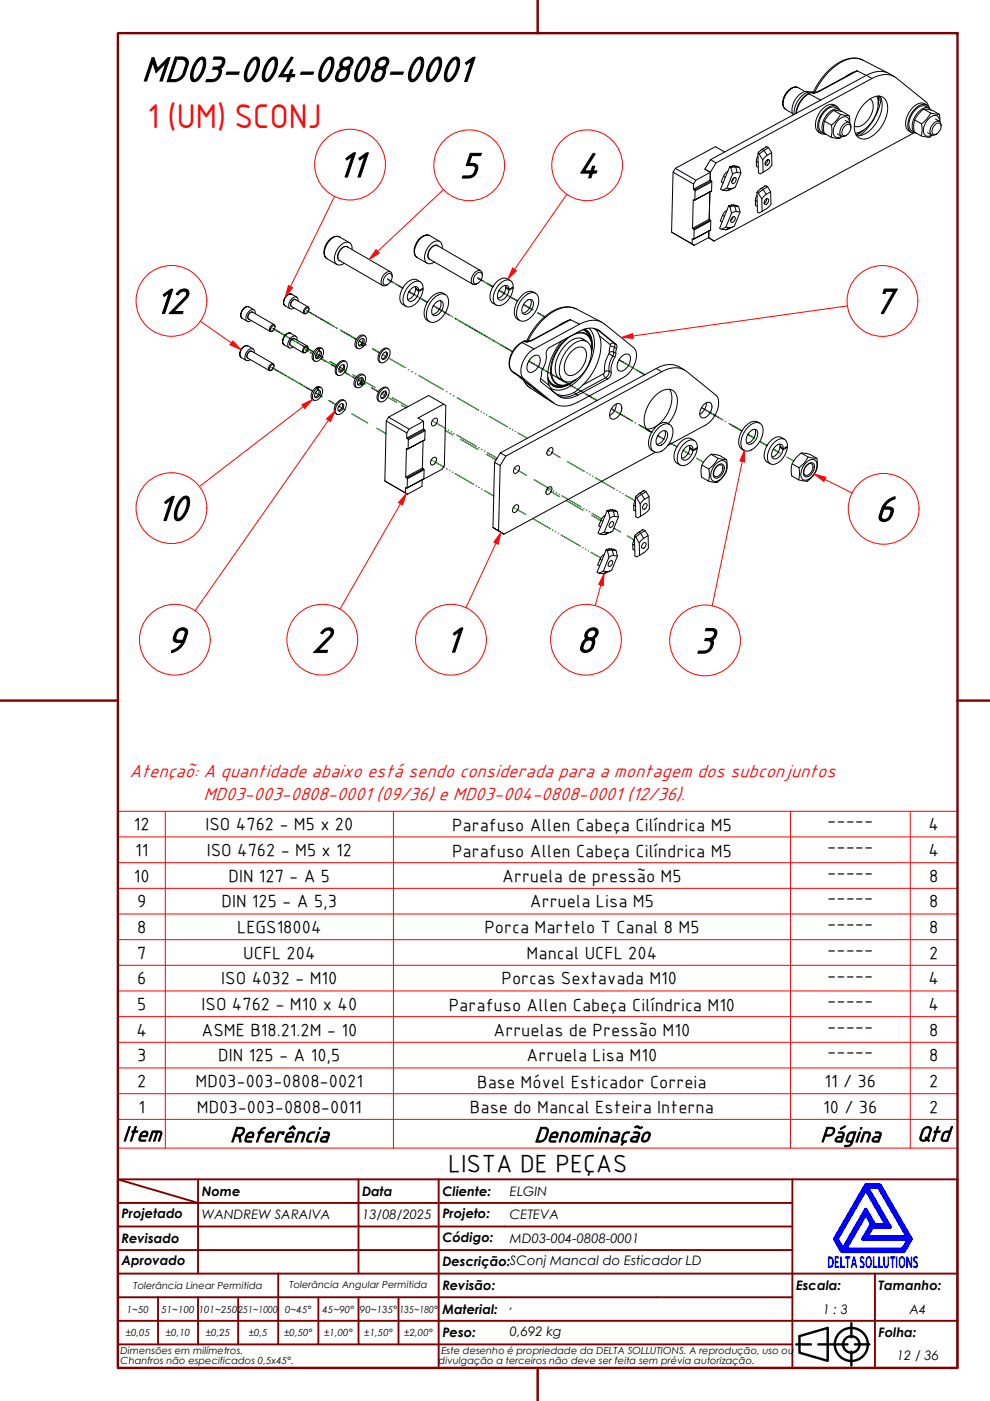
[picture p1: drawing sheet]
<svg xmlns="http://www.w3.org/2000/svg" width="210mm" height="297mm" viewBox="0 0 210 297" stroke-linecap="round" stroke-linejoin="round" font-family="sans-serif">
<!-- layer: Trilho torcido (ISO) -->
<g fill="none" stroke="#008000" stroke-width=".25">
<path d="M82.2 59.2l1.9 1.2M82.2 59.2l.4 .3M82.2 59.2l1 .6M102.4 59.6l-1.1-.6 2 1.1M103.1 60l1 .6M57.8 78l-.2-.1 2.8 1.6M57.9 78.1l8.4 4.8-1.4-.8M58 69.7l-.2-.1 2.8 1.6M58.1 69.8l8.4 4.8-2.7-1.5M61.1 79.9l.1 .1M61.3 71.6l.1 .1M61.5 71.8h.1"/>
<path d="M62.1 72.1l.1 .1M62.3 72.2l.1 .1M62.9 72.6h.1M63.1 72.7h.1M64.8 74.2l.5 .2M65.8 66.3l-.8-.4 3.4 1.9M65.8 74.7l.5 .3M66.5 66.7l3.5 2M67 75.4l.1 .1M67.1 75.4l.1 .1M67.2 75h-.1l1.4 .8M67.3 75.6l.1 .1-.1-.1"/>
<path d="M67.3 75.1h.1M68 67.6l3 1.7M68.5 76.2l-.4-.2 1 .6M68.8 76.5l1.1 .6M69.2 68.3l.2 .1M70 76.7l1.4 .8M70.2 77.2l1 .6M70.2 68.9h.2M70.6 69.1l.1 .1M71.2 69.4l.2 .1M71.4 69.5l.1 .1M71.9 78.2l.2 .1"/>
<path d="M72.1 77.9l-.1-.1 1.4 .9M72.2 70h.1M72.2 70l3.4 2-.5-.3M72.2 78.4l.2 .1M72.2 78h.1M72.6 70.2l2 1.2M73.4 79.1l-.3-.2 .7 .5M73.6 79.3l.8 .4M74.6 79.8l.8 .4-.5-.2M74.8 79.5l4.7 2.7M76.3 72.4l-.1-.1 1.4 .8M76.4 72.4l.1 .1"/>
<path d="M79 74l1.5 .8M81.2 75.2h-.1l.7 .4M81.3 75.3l.1 .1M82.6 76l3.3 1.9M83.9 60.2l1.1 .7M84.3 60.5l1.1 .6M84.8 60.7l.6 .4M85.2 61l.2 .1M86.6 78.3l.1 .1M86.7 61.8l1.3 .8M86.7 61.8l.2 .2M86.7 61.8l.2 .1"/>
<path d="M87.1 62l.1 .1M87.2 62.1l1.3 .8M87.3 78.8h.1M88.1 79.2l.1 .1M88.6 62.9l1.3 .8M88.8 79.6l5.2 3M89.3 63.3l1.3 .8-1.1-.6M91.9 64.8l2.2 1.4M91.9 64.8l.2 .2M91.9 64.8l3.7 2.2M91.9 64.8l.2 .1M92.3 65.1l.2 .1"/>
<path d="M92.4 65.1l2.8 1.7M95.9 67.1l.1 .1M96.4 67.5l5.5 3.1M96.6 67.5l.1 .1h-.1M97.4 68l.1 .1M97.7 68.2l.1 .1M98.1 68.4l5.1 3M98.8 68.8l.1 .1M99.9 69.5l5.4 3.1M102.7 71.1l.1 .1M103.4 60.2l1.1 .6M103.6 71.6l.2 .1"/>
<path d="M103.9 71.8h.1M103.9 60.4l.6 .4M104.3 60.7l.2 .1M104.6 72.2h.1M104.6 72.2l.1 .1M105.4 72.6l.1 .1M105.5 72.7l3.2 1.9-1.7-1M105.8 61.6l1.3 .7M105.8 61.6l1 .5M105.8 61.6l.3 .1M105.8 61.6l.2 .1M106.2 61.8l.2 .1"/>
<path d="M106.3 61.8l1.3 .8M107.7 62.7l1.3 .7M108.4 63.1l1.3 .7M108.6 63.2l1.1 .6M109.4 63.6l.3 .2M111.2 64.7l-.2-.1 1.5 .8M111.4 64.8l.2 .1M111.5 64.9l1.5 .8M114 66.3l1.5 .9-1.2-.8M114 77.6l4.7 2.7M114.4 77.9l-2.3-1.4 3 1.7M115 78.2l.1 .1"/>
<path d="M115.7 78.6l.2 .1M116.4 79l.1 .1M116.6 79.2h.2M117 79.4l4.6 2.7M117.5 79.7h.1M131.3 76.3l1.8 1.1M133.1 77.4l1.8 1M134.9 78.4l1.8 1-.9-.5M61.3 80.1h.1M61.9 80.4h.1M62.1 80.5l.1 .1M62.7 80.8l.1 .1"/>
<path d="M62.9 80.9l.1 .1M67 83.3h-.1l1.4 .8M67.1 83.4h.1M69.7 84.9l1.5 .9M71.9 86.2l-.1-.1 1.4 .8M72 86.3h.1M74.6 87.7l3.4 2M76.1 80.7l-.2-.1 1.5 .8M76.2 80.7l.1 .1M78.8 82.3l1.5 .8M79.9 90.8l1.9 1.1M80.3 82.7h.2"/>
<path d="M81 83.5l-.1-.1 .7 .5M81.1 83.6h.1M81.3 83.2l.1 .1M82.3 83.8h.1M82.4 84.3l1.7 1M83.2 84.3l3.3 1.9M85.1 85.9l1 .6M91.4 97.5l.3 .1M91.7 89.2l.2 .2M92 97.8l2.3 1.3M92.2 89.5l2.3 1.4M94.4 91.3l1.6 .9"/>
<path d="M94.7 83l.1 .1M94.7 99.4h.1M95 91.2h.1M95.3 99.7l.1 .1M95.4 83.5h.1M95.7 91.5v.1M96.2 83.9l.1 .1M96.2 91.9h.1M96.9 92.2l4.1 2.4M96.9 84.3l4.6 2.7M97.7 93.2l3.6 2.1M101.5 94.9l.1 .1"/>
<path d="M102 87.3h.1M102.1 95.3h.1M102.6 87.6h.1M102.7 95.6l.1 .1M103.1 87.9l.1 .1M103.2 96.4l2 1.1M103.3 96l2.1 1.2M103.7 88.3l3.9 2.2M108.1 90.8l.1 .1M108.7 91.1l.1 .1M109.1 99.3l.3 .2M109.2 91.5h.1"/>
<path d="M109.7 99.7l2 1.1M109.8 91.8l2 1.1M116.1 95.4l.4 .3M116.8 95.8l1.9 1.2M118.3 80.2l4.5 2.5M119.6 80.9l.2 .1M120.3 97.9l3.6 2.1M120.7 81.5l.1 .1M121.8 82.1l.1 .1M122.2 82.4l.1 .1M123 82.9l-.1-.1 3.7 2.1M123.6 83.2h.1"/>
<path d="M124.2 83.6l2.4 1.3M124.4 83.7l1.8 1M126.4 84.8l.2 .1M129.6 86.7l.6 .3M129.6 86.7l1 .6M129.6 86.7l2.8 1.6M130.7 87.3l2.9 1.7M131.6 87.8l2.6 1.5M133.1 88.7h.1M133.8 89.1l.2 .1M134.6 89.6l.2 .1M135.4 90.1l2.8 1.5"/>
<path d="M135.7 90.2l1.9 1.1M135.9 90.3l2.3 1.3M137.9 91.5l.3 .1M139.7 92.5l-.3-.1 1.4 .8M139.9 92.6l.2 .1M142.2 93.9l1.3 .8M145 95.6l-.2-.1 1.5 .8M145.2 95.7l.2 .1M147.7 97.2l1.5 .8M148.7 86.4l1 .6M148.7 86.4l2.8 1.6M148.7 86.4l.6 .3"/>
<path d="M149.8 87l2.9 1.7M150.7 87.6l2.6 1.5M152.2 88.4l.1 .1M153 88.9h.1M153.8 89.3l.1 .1M154.6 89.8l2.7 1.6M154.8 89.9l1.9 1.1M155 90.1l2.3 1.3M157 91.2l.3 .2M158.8 92.2l-.2-.1 1.3 .8M159 92.4l.2 .1M161.3 93.7l1.3 .8"/>
<path d="M164.1 95.3l-.1-.1 1.4 .9M164.3 95.4l.2 .1M166.8 96.9l1.5 .8M95.9 100.1h.1M96.5 100.4l4 2.3M101 103h.1M101.5 103.3l.1 .1M102.1 103.7h.1M102.7 104l2 1.2M108.9 107.6l.3 .2M109.6 108l1.9 1.1M113 110l3.6 2.1"/>
<path d="M113.2 101.7l3.6 2.1M115.9 103.7l.4 .2M116.6 104.1l2 1.1M117.2 112.4h.1M117.3 104.1h.1M117.8 112.7v.1M117.9 104.4l.1 .1M118.3 113.1h.1M118.6 104.8h.1M118.9 113.4l4.1 2.4M119.1 105.1l4.1 2.4M120.1 106.2l3.5 2"/>
<path d="M123.5 116.1h.1M123.7 107.8h.1M124.1 116.4l.1 .1M124.3 108.1l.1 .1M124.4 100.3h.1M124.7 116.8h.1M124.9 108.5h.1M125 100.6l.1 .1M125.3 117.1l2.1 1.2M125.5 109.3l1.9 1.1M125.5 108.8l2.1 1.2M125.6 101h.1"/>
<path d="M126.2 101.3l4.1 2.4M130.2 112l1.4 .8M130.8 104h.1M131.4 104.3h.1M132 104.6l.1 .1M132.6 105l2 1.2M133 113.6l1.4 .9"/>
</g>
<!-- layer: Visible (ABNT) -->
<g fill="none" stroke="#000" stroke-width=".21">
<path d="M167 19.3a1.88 1.88 0 0 1 2.2-.7 1.88 1.88 0 0 0-2.1 .8 3.2 3.2 0 0 0-.8 3.6l.3 .2a2.35 2.35 0 0 1-.1-3.1zM169.2 18.6l1.5 .8M171.3 19.9h.2M171.3 19.9a5.6 5.6 0 0 0-2.6 4.2M171.5 19.9a5.7 5.7 0 0 0-2.7 4.1M171.5 19.9l2.5 1.3M171.5 19.5a2.86 2.86 0 0 0-3.1 1.9l-.2 .6a2.81 2.81 0 0 0 0 2.4M172 19.5l.1 .1-.8 .3M172 19.5l-.1 .1M172.2 19.5a3.4 3.4 0 0 0-3.4 2.4l-.4 1.2v1.1M172.2 19.7l-.2-.1-.5 .3M172.5 19.7h-.3"/>
<path d="M172.5 19.7h.1M173.1 19.6h-1l.6 .1M173.2 19.5h-1.2M173.6 19.3l.2 .1M173.6 19.3l-1.1 .4M173.8 19.4l-1 .3h-.6M181.7 15l-1.2 .5-1.2 .8M181.7 15l-8.1 4.3M182.9 12.7a5.4 5.4 0 0 0-5.6 1.2l-2.2 2-1.3 1.8-1.1 1.8M182.9 12.7a5.6 5.6 0 0 0-5.6 .9 14.6 14.6 0 0 0-4.9 5.9M182.9 12.7l5.2 2.7M183.7 16l-2-1-7.9 4.4"/>
<path d="M183.7 16l-33.1 17.9 1.2 .6-1.2 2-1.2-.6 1.2-2M183.7 16a5 5 0 0 1 6 .3M183.7 16l1.2 .6M184.9 16.6a4.6 4.6 0 0 1 5.2 0l6.2 5 .6 1M184.9 16.6l-33.1 17.9M142.7 36.5l-.3 12.7M143.2 35.7l-.5 .8 4.3 2.5M143.2 35.7l4.3 2.5-.5 .8M147 39v1.1l.3 .2M147.5 38.2l3.1-1.7v1.7l-3.6 1.9M149.4 35.9l1.2 .6v1.7l.2 .1M150.8 38.3l.1 .3"/>
<path d="M150.8 38.3l-3.5 2M150.9 38.6l-3.5 1.9M150.9 38.6v1.9M153.6 32.2l-1.9-1.1-8.5 4.6M153.8 37.6l-.4-.2-.5 1.2 .4 .2M154.1 39.9l.8 .1-.9 .4M154.3 36.3l-.5 .4-.4 .7M154.7 35.4l-1.9 4.7 .4 .2 .8 .1M154.7 35.4l.3 .2M154.7 35.4h.1M154.8 35.3h.1M155 35.6l1-.2 .3 1.2 .8 .1"/>
<path d="M155 35.6l.3 1.3-1.2 3-.9 .4M155.3 35.2h.1M155.5 37.8l.4-.1a.75 .75 0 0 1 .1 .8 .75 .75 0 0 1-.7 .4 .71 .71 0 0 1 .2-1.1zM155.5 39.9l-1.5 .5M155.6 37.7l-.5 .8M155.6 35.2l1.2 .3-.6-.2M155.8 35.2l-.9 .1 .2 .2-.1 .1-.3-.2M155.8 35.2l.4 .1M155.8 35.2h.1M156.2 35.2v.1M156.3 36.6l-1 .3M156.8 35.5l.3 1.2-1.2 3-1 .3"/>
<path d="M160.7 32.5l.3 .2M160.7 33.1l-.3 1.1M160.7 34.4l-.3-.2v1l.4 .3M161.4 39.9l.4 .3 1-.6-.4-.2h-.3l-1 .7-.6 .7 .1 4.1 .4 .3 .6-.4-.1-2.6-.7-1.2M161.6 31.7l.4 .2 1-.6-.4-.2-.3 .1-1 .6-.6 .7 .1 4.1 .4 .3 .6-.4-.1-2.6-.7-1.2M162.3 34.8h.1M162.6 34l.4-.2a.74 .74 0 0 1 0 .8 .74 .74 0 0 1-.7 .4 .72 .72 0 0 1 .3-1zM162.6 32.9l-.9 1M162.8 39.6l.6 1 .1 2.7a4.3 4.3 0 0 1-1.9 1.5M162.8 33.9l-.1 .4-.5 .5M162.8 33.9h.1M163 31.3l.6 1.1 .1 2.6a4 4 0 0 1-1.9 1.5"/>
<path d="M163.6 32.4l-1 .5-.6-1-1 .8M166.6 23.2l1.4 .8M174.8 25.7l1.5 .8M176.7 23.4h.8a4.8 4.8 0 0 1 2.5 1.1M176.7 23.4a4.2 4.2 0 0 0-2 4.8l1.5 .9M176.7 23.4l1.5 .8M177.4 22.5a2.05 2.05 0 0 0-3.1 .6 4.4 4.4 0 0 0-1.2 4.3l.5 .6 .5 .3M177.9 23.2a2.01 2.01 0 0 0-3.1 .6 3.5 3.5 0 0 0-.9 4l1 .6a1.47 1.47 0 0 1-1.5-2 4.6 4.6 0 0 1 3.4-4 1.26 1.26 0 0 1 1.1 .8M178.3 23.6a1.38 1.38 0 0 0-2.2-.1 4.2 4.2 0 0 0-1.7 4.4l.5 .5 .3 .1M179.1 26.8a.74 .74 0 0 1 1-.4 .74 .74 0 0 1 .2 1.1l-.3 .7a.76 .76 0 0 1-.8 .6 .76 .76 0 0 1-.7-.6l.1-.7zM179.2 25.5l.9 .5M180.1 26a1.14 1.14 0 0 0-.7-1.2 1.14 1.14 0 0 0-1.4 .4 3.3 3.3 0 0 0-1.2 3.5 1.02 1.02 0 0 0 1.6 .2l-.9-.5"/>
<path d="M180.2 26.1l-.2-1.6-1.8-.3-.8 1.3-1.1 1 .1 1.4-.2 1.2 1.1 .2a1.13 1.13 0 0 0 1.2-.4M180.4 27a.78 .78 0 0 0-.3-.9 .78 .78 0 0 0-1 0 2.03 2.03 0 0 0-.7 2.8 .99 .99 0 0 0 1.1-.2M182.4 28.1l-.8 .6M182.8 27.8l-1.3 .8M183 27.6l-1.5 1M183.2 22a3.8 3.8 0 0 1 3.8-1.5 2.83 2.83 0 0 1 1.1 3.6 7.1 7.1 0 0 1-4.5 5.3 2.14 2.14 0 0 1-2.5-2.6 8.1 8.1 0 0 1 2.1-4.8zM184.5 21a2.99 2.99 0 0 1 0 3.8 3 3 0 0 1-3.4 1.9M185.9 20.4a5.8 5.8 0 0 1-1.3 5.8 4.8 4.8 0 0 1-3.2 2M186.3 20.4l-.1 1.5M186.3 20.4l-.1 1.8M186.4 20.4l-.1 .9M186.5 20.4a4.9 4.9 0 0 1-.3 4.9 6 6 0 0 1-4.1 3.5h-.4"/>
<path d="M186.8 20.9a12.1 12.1 0 0 1-4.6 7.9M193.8 28.2l-42.4 22.9M193.9 25.4l1.5 .9M195.9 23.1l.7 .1a5 5 0 0 1 2.6 1M195.9 23.1a4.2 4.2 0 0 0-2 4.9l1.4 .8M195.9 23.1l1.4 .9M196.5 22.3a1.89 1.89 0 0 0-2.6 .2 4.8 4.8 0 0 0-1.7 4.7l.2 .3 .8 .5M196.7 28.1l.8 .5M197 23a2.01 2.01 0 0 0-3.1 .5 3.6 3.6 0 0 0-.9 4l1 .6M197.1 23a1.46 1.46 0 0 0-2.5-.4 5 5 0 0 0-2 4.6 1.24 1.24 0 0 0 1.5 1M197.4 23.3a1.42 1.42 0 0 0-2.1-.1 4.3 4.3 0 0 0-1.8 4.4l.5 .5 .4 .2M198.2 26.5a.74 .74 0 0 1 1.1-.4 .74 .74 0 0 1 .2 1.1l-.2 .4a1.13 1.13 0 0 1-1.5 .8 1.59 1.59 0 0 1 .4-1.9z"/>
<path d="M198.3 25.2l.9 .6a1.14 1.14 0 0 0-.7-1.3 1.14 1.14 0 0 0-1.4 .5 3.2 3.2 0 0 0-1.1 3.5 1 1 0 0 0 1.5 .1M199.3 25.8l-.1-1.6-1.9-.2-.8 1.2-1.1 1.1 .1 1.3-.2 1.2 1.7 .3 .7-.4M199.5 26.8a.78 .78 0 0 0-.3-1 .78 .78 0 0 0-1 .1 1.98 1.98 0 0 0-.7 2.7l.5 .1 .6-.3M69.3 54.8l2.1 1.3M69.8 50.9l.3-.3a1.74 1.74 0 0 1 1.9-.4 2.5 2.5 0 0 0-2.8 1.8l-.2 .5a1.9 1.9 0 0 0 .3 2.3 2.35 2.35 0 0 1-.1-3.1zM72 50.2l2.1 1.3M73.8 52.4a1.23 1.23 0 0 0-1.7 .7l-.3 .4a1.2 1.2 0 0 0 .3 1.8M74.7 52.9a1.2 1.2 0 0 0-.5-1.4 1.2 1.2 0 0 0-1.5 .1 3.8 3.8 0 0 0-1.7 4 1.19 1.19 0 0 0 2 .2M81.8 58.4a.74 .74 0 0 1 1.1-.4 .74 .74 0 0 1 .2 1.1l-.4 .8a.78 .78 0 0 1-.6 .6 .78 .78 0 0 1-.8-.4l.1-1zM82.8 57.6l-9.2-5.3a1.94 1.94 0 0 0-2 2.2l.4 .7 9.1 5.3M83.1 58.7a.85 .85 0 0 0-.5-1.1 .85 .85 0 0 0-1 .5l-.6 .7a1.16 1.16 0 0 0 .3 1.8l.9-.3M88.4 54.6l2.2 1.2"/>
<path d="M88.9 50.7l.3-.4a1.85 1.85 0 0 1 1.9-.3 2.5 2.5 0 0 0-2.8 1.8l-.2 .4a1.94 1.94 0 0 0 .3 2.4 2.56 2.56 0 0 1 .2-3.6zM89.1 59.7a2.03 2.03 0 0 0-3.2 .6 3.6 3.6 0 0 0-.8 4l1 .6M91.1 50l2.1 1.2M92.9 52.2a1.19 1.19 0 0 0-1.7 .6l-.3 .4a1.18 1.18 0 0 0 .3 1.8M93.8 52.7a1.21 1.21 0 0 0-.5-1.5 1.21 1.21 0 0 0-1.5 .2 3.9 3.9 0 0 0-1.7 3.9 1.19 1.19 0 0 0 2 .2M100.9 58.2a.74 .74 0 0 1 1.1-.4 .74 .74 0 0 1 .2 1.1l-.4 .7a.74 .74 0 0 1-.7 .6 .74 .74 0 0 1-.7-.7l.1-.7zM101.9 57.4l-9.1-5.3a1.91 1.91 0 0 0-2.1 2.1l.4 .8 9.1 5.3M102.3 58.4a.86 .86 0 0 0-.5-1.1 .86 .86 0 0 0-1.1 .5l-.6 .8a1.13 1.13 0 0 0 .4 1.7l.8-.2M108.2 59.5a2.04 2.04 0 0 0-3.1 .5 3.5 3.5 0 0 0-.9 4l1 .7M142.4 49.2l4.8 2.8-.5-.3M142.4 49.2l4.3 2.5M147 50.7l3.7-1.9z"/>
<path d="M147 50.7l-.2-.1-.1 1.1M147.1 48.5l3.5-1.9 .1 .2-3.5 2M147.1 48.5l.1 .3M147.2 48.8l-.1 1.9M147.2 42.5l-.2-.2-.2 6.1 .3 .1M147.3 40.3l.1 .2M147.3 42.4l3.6-1.9-3.7 2M147.3 42.4l-.1 .1M147.4 40.5l-.1 1.9M150.2 50.4l1.2 .7M150.3 50.4l1.1 .7M150.3 50.4l-3.1 1.6"/>
<path d="M150.3 49v1.4M150.4 46.5l-3.6 1.9M150.4 46.5l.2 .1M150.5 40.7l-.1 5.8M150.7 46.8v2M153.6 45.9l-.4-.3-.5 1.2 .4 .3M153.9 48.2l.8 .1-.9 .4M154.1 44.6l-.5 .4-.4 .6M154.5 43.7l.3 .2M154.5 43.7l-1.9 4.7 .4 .2 .8 .1M154.5 43.7h.1M154.6 43.6h.1"/>
<path d="M154.8 43.9l1-.2 .3 1.2 .8 .1M154.8 43.9l.3 1.3-1.2 3-.9 .4M155.1 43.4v.1M155.3 46.1l.4-.2a.75 .75 0 0 1 .1 .8 .75 .75 0 0 1-.7 .5 .71 .71 0 0 1 .2-1.1zM155.3 48.1l-1.5 .6M155.4 46l-.5 .8M155.4 43.5l.4 .2 .8 .1-.6-.3M155.6 43.5h.1M155.6 43.5h-.9l.2 .3h-.1l-.3-.1M155.6 43.5h.4M156 43.5h.1M156.1 44.9l-1 .3"/>
<path d="M156.6 43.8l.3 1.2-1.2 2.9-1 .4M160.5 40.8l.3 .2M160.5 41.4l-.4 1.1M160.5 42.7l-.4-.2 .1 1 .4 .3M162.1 43v.1M162.4 42.3l.4-.2a.75 .75 0 0 1 0 .8 .75 .75 0 0 1-.7 .4 .74 .74 0 0 1 .3-1zM162.5 41.2l-1 1M162.6 42.1l-.3 .7-.3 .3M162.6 42.2h.1M163.4 40.6l-.9 .6-.7-1-1 .8M51.2 75.8l1 .6M51.4 67.5l1 .6"/>
<path d="M51.4 73.7l.6-.4h.6a1.62 1.62 0 0 0-1.4 2.5 1.49 1.49 0 0 1 .2-2.1zM51.6 65.4l.6-.4 .6 .1a1.66 1.66 0 0 0-1.7 2l.3 .4a1.44 1.44 0 0 1 .2-2.1zM52.6 73.3l1 .7M52.8 65.1l1 .6M53.5 74.5a.87 .87 0 0 0-1 .4 .87 .87 0 0 0 .1 1.1M53.7 66.3l-.2-.2a1.06 1.06 0 0 0-.8 1.5l.1 .1M53.9 74.8a.7 .7 0 0 0-.4-.9 .7 .7 0 0 0-.9 .4l-.5 .7a.91 .91 0 0 0 .4 1.5l.6-.3M54.1 66.5a.71 .71 0 0 0-.4-.9 .71 .71 0 0 0-.9 .4l-.6 1.1a.71 .71 0 0 0 .1 .9 .71 .71 0 0 0 1 0M57.3 77.6a.49 .49 0 0 1 .7-.2 .67 .67 0 0 1 0 .8 .67 .67 0 0 1-.8 .1zM57.7 69.2l.4-.2a.72 .72 0 0 1 .1 .8 .72 .72 0 0 1-.7 .4l-.1-.4zM57.9 77.1l-4.5-2.6a.97 .97 0 0 0-.9 1.4l4.6 2.7M58.1 77.6l-.2-.5a.95 .95 0 0 0-.8 1.5l.5-.1"/>
<path d="M58.1 68.8l-4.5-2.6a.96 .96 0 0 0-.9 1.4l4.6 2.7M58.3 69.3a.42 .42 0 0 0-.3-.5 1.04 1.04 0 0 0-.7 1.5l.5-.1M60.2 73.1l1.1 .6M60.5 64.8l1 .7M60.5 71l.6-.4 .6 .1a1.69 1.69 0 0 0-1.7 2l.2 .4a1.47 1.47 0 0 1 .3-2.1zM60.7 62.7l.6-.3h.6a1.69 1.69 0 0 0-1.7 2l.3 .4a1.46 1.46 0 0 1 .2-2.1zM61.7 70.7l1 .6M61.9 62.4l1 .6M62.5 71.9l-.1-.2a1.06 1.06 0 0 0-.9 1.5l.2 .1M62.7 63.6a.91 .91 0 0 0-.9 .3 .91 .91 0 0 0-.1 1l.2 .1M63 72.1a.7 .7 0 0 0-.4-.9 .7 .7 0 0 0-.9 .4l-.5 .7a.94 .94 0 0 0 .4 1.5l.6-.2M63.2 63.8a.71 .71 0 0 0-.4-.9 .71 .71 0 0 0-.9 .4l-.3 .3a1.34 1.34 0 0 0-.1 1.9l.9-.2"/>
<path d="M64.7 73.7l.4-.2a.65 .65 0 0 1 .1 .8 .65 .65 0 0 1-.8 .3v-.4zM64.9 65.4l.4-.2a.66 .66 0 0 1 .1 .9 .66 .66 0 0 1-.8 .2v-.4zM65.1 73.3l-2.7-1.5a.96 .96 0 0 0-.8 1.4l2.7 1.6M65.3 73.9l-.2-.6a.97 .97 0 0 0-.8 1.5l.5-.1M65.3 65.1l-2.6-1.6a.97 .97 0 0 0-.9 1.5l2.7 1.5M65.5 65.6a.42 .42 0 0 0-.3-.6l-.7 .6a.6 .6 0 0 0 .2 1l.3-.2M67.3 73.9h.4v.5h-.1M67.3 73.8a.81 .81 0 0 1 1 .1M67.7 73.9a.76 .76 0 0 1 .9 .3 .76 .76 0 0 1-.1 .9l-.1 .4a1.38 1.38 0 0 1-1.7 1 1.91 1.91 0 0 1 .9-2.6M67.7 74.4l.2 .1a.97 .97 0 0 1 .1 1 .97 .97 0 0 1-1 .5l-.1-.5a1.22 1.22 0 0 1 .7-1v-.6h-.5a1.8 1.8 0 0 0-.6 2.5l.3 .2M67.8 74.4v.8l-.4 .5-.4 .2M72 77.1a.85 .85 0 0 1 .9-.5 .85 .85 0 0 1 .7 .7 2.24 2.24 0 0 1-1.7 2.3 1.11 1.11 0 0 1-.4-1.7z"/>
<path d="M72.2 77.6a.51 .51 0 0 1 .8-.1 1.04 1.04 0 0 1-1 1.3l-.2-.4zM72.8 77.3v.5l-.2 .6-.7 .4M73.3 76.7a1.29 1.29 0 0 0-1.9 .8l-.3 .8a1.03 1.03 0 0 0 .5 1.3M76.6 72.9l.4 .6zM76.6 72.9l-.6 .3M76.9 73.1l.2-.3a.65 .65 0 0 0-.2-1.1 .97 .97 0 0 0-.8 .7 .97 .97 0 0 0 .2 1l.5-.2M76.9 71.7v.5a.73 .73 0 0 0 .2 1.1l.3-.3a1.17 1.17 0 0 0-.2-1.8 1.98 1.98 0 0 0-1.6 2.5 .85 .85 0 0 0 1.4-.2M77.2 79.5a1.08 1.08 0 0 0-1.7 .6 1.33 1.33 0 0 0 .1 2.1M77.4 71.2a1.13 1.13 0 0 0-1.7 .6l-.2 .3a1.13 1.13 0 0 0 .3 1.8M81.2 74.3a.85 .85 0 0 1 1.2-.3 .85 .85 0 0 1 .3 1.2l-.4 .8a1.3 1.3 0 0 1-1.7 .8 1.94 1.94 0 0 1 .6-2.5zM81.3 74.9l.7-.3a.97 .97 0 0 1 0 1.1 .97 .97 0 0 1-.9 .5 .94 .94 0 0 1 .2-1.3zM81.9 74.6l-.1 .8-.4 .5-.4 .2"/>
<path d="M82.4 74a1.11 1.11 0 0 0-1.7 .5 1.49 1.49 0 0 0 0 2.4M88 60.8l.1 .3 .7 .5 .9-.5a1.33 1.33 0 0 0-.7-1.4 1.33 1.33 0 0 0-1.6 .3 4.4 4.4 0 0 0-1.8 4.4 1.28 1.28 0 0 0 2.1 .3l.8-.7 .7-1 .5-1.7M88.1 61.2l-.2 .9a2.17 2.17 0 0 1-1.5 1.4M88.3 61.2h-.2l.7 .6 .9-.5-.1-.1M88.8 61.6a.83 .83 0 0 0-.7-.9 .83 .83 0 0 0-.9 .5l-.7 1.2a.94 .94 0 0 0 .6 1.5 2.31 2.31 0 0 0 1.7-2.1M91.9 63.3a1.95 1.95 0 0 1 2.9-.6 4.3 4.3 0 0 1-2.1 5.4 1.43 1.43 0 0 1-1.7 .1 1.43 1.43 0 0 1-.6-1.6l.4-1.8zM92.5 64.1a.84 .84 0 0 1 1-.3 .84 .84 0 0 1 .5 1 2.1 2.1 0 0 1-2.1 2.1 1.64 1.64 0 0 1 .3-2.5zM93.4 63.7a2.29 2.29 0 0 1-1.7 3M94.4 62.4a1.89 1.89 0 0 0-2.6 .3 4.7 4.7 0 0 0-1.7 4.7l.2 .3 .8 .5M107.1 60.5l.1 .3 .7 .5 .9-.5a1.33 1.33 0 0 0-.7-1.4 1.33 1.33 0 0 0-1.6 .3 4.3 4.3 0 0 0-1.8 4.4 1.31 1.31 0 0 0 2.1 .4l.8-.8a4.7 4.7 0 0 0 1.2-2.6M107.2 61l-.2 .8a2.25 2.25 0 0 1-1.4 1.5M107.4 60.9l-.2 .1 .7 .5 .9-.4-.1-.2"/>
<path d="M107.9 61.3a.76 .76 0 0 0-.4-.8 .76 .76 0 0 0-.9 .2 2.19 2.19 0 0 0-.9 2.8 1.28 1.28 0 0 0 1.7-.7l.5-1.3M108.6 78.7l.3 .3M108.6 78.7v.1M108.6 78.8l.5 .3M108.6 78.8l2.5 1.5M108.9 79h.1M109 79l.1 .1M109.1 79.1l1.2 .9M109.1 79.1h.1M110.3 80l5.1 4.1M110.3 80h.1M110.3 80l5.1 4.1 1.8 1.3"/>
<path d="M110.5 72.6h.2M110.5 72.6a5.1 5.1 0 0 0-2.3 5.6l.4 .5M110.7 72.6a5.3 5.3 0 0 0-2.5 5.5l.4 .7M110.7 72.6l2.5 1.4M111 63a1.95 1.95 0 0 1 2.9-.5 4 4 0 0 1-1.2 4.6 1.95 1.95 0 0 1-2.8 .6 4.1 4.1 0 0 1 1.1-4.7zM111 72.4l-.5 .2M111.2 72.3l-.2 .1M111.4 72.5l-.2-.1-.5 .2M111.4 72.5h.3M111.6 63.8a.83 .83 0 0 1 1-.3 .83 .83 0 0 1 .5 1 2.07 2.07 0 0 1-2 2.1 1.63 1.63 0 0 1 .2-2.4zM111.7 72.5h.1M112.3 72.3h-1l.6 .1"/>
<path d="M112.4 72.3h-1.2M112.5 63.5a2.28 2.28 0 0 1-1.7 2.9M112.6 75.9a1.01 1.01 0 0 1 1-.6 1.01 1.01 0 0 1 .9 .7 2.75 2.75 0 0 1-2.1 3 1.22 1.22 0 0 1-.6-1.8zM112.8 72.1h.2M112.8 72.1l-1.1 .4M113 72.1l-.9 .4h-.7M113.2 74a5.6 5.6 0 0 0-2.6 5.7l.5 .6M113.5 62.2a2.07 2.07 0 0 0-3 .6 4.5 4.5 0 0 0-1.3 4.3l.2 .3 .8 .6M116.1 80a2.44 2.44 0 0 0 2.9 1.8M118.5 69l1.2-.7 1.2-.5-8.1 4.3M120.2 71.7a9.2 9.2 0 0 0-3.4 8 2.33 2.33 0 0 0 2.8 2M120.5 73.9a3.8 3.8 0 0 1 3.7-1.6 2.75 2.75 0 0 1 1.1 3.5 6.6 6.6 0 0 1-4.5 5.2 1.96 1.96 0 0 1-2.2-2.3 7.4 7.4 0 0 1 1.9-4.8z"/>
<path d="M121.2 74.5a1.92 1.92 0 0 1 2.8-.5 4.4 4.4 0 0 1-1.7 5.1 1.52 1.52 0 0 1-1.9 .4 1.52 1.52 0 0 1-.8-1.7l.5-1.8zM122.1 65.5a5.6 5.6 0 0 0-5.6 1.1l-2.2 2.1-1.3 1.7-1.1 1.9M122.1 65.5a5.9 5.9 0 0 0-6.3 1.4l-2.1 2-1.1 1.7-.9 1.7M122.1 65.5l5.5 2.8M122.3 70.5a2.35 2.35 0 0 1 3 1.5M122.9 68.7a4.6 4.6 0 0 1 5.2 0l6.2 5a3.4 3.4 0 0 1 0 4.1l-.7 1.1-.9 .8-10.2 5.6a4.7 4.7 0 0 1-5.3 .1M122.9 68.7l-2-.9-7.9 4.3M122.9 68.7l-9.7 5.3M123.2 71.7l1.2 .7M123.6 69.9a2.42 2.42 0 0 1 1.5 1.5M123.7 69.9l.9 .7 .5 .8M124 69.8a3.8 3.8 0 0 1 1.5 4.3"/>
<path d="M124 72.2a2.21 2.21 0 0 0-2.8-.1 7.5 7.5 0 0 0-3.4 6.6 2.04 2.04 0 0 0 1.4 1.8M124.1 69.9a3.3 3.3 0 0 1 1.4 2.9M124.8 69.6a5.4 5.4 0 0 1 .9 5.5 11.1 11.1 0 0 1-6.1 7.4 3.2 3.2 0 0 1-2.9-.3M125.1 71.4l.2 .6M125.3 72a5.6 5.6 0 0 1 .1 2.9M125.4 74.6a3.1 3.1 0 0 0-1.8-4 5.4 5.4 0 0 0-4.7 2.7 8.2 8.2 0 0 0-1.8 6.7 2.42 2.42 0 0 0 3.7 1.3l1.2-.8M125.8 69.6l.5 .3M126.3 69.9a5.5 5.5 0 0 1 .9 5.2 13 13 0 0 1-6.1 8.4 3.4 3.4 0 0 1-4.9-3.1 11.9 11.9 0 0 1 2.9-8.1M126.6 69.8l.1 .1h-.4M127.1 71.2l2.3 1.9M127.1 70.2a3.7 3.7 0 0 0-4.2 0l-6.4 3.5-.4 .4a1.64 1.64 0 0 0-.3 1.4l-.3 1.7-.6 1.4-.3 2.2 3.7 3a3.7 3.7 0 0 0 4.2 0M127.1 70.2l-.4-.3 3.5 2.9"/>
<path d="M127.1 70.2l3.6 2.8M128 79.3l-4.5 2.3M129.1 75l1.3 .7M129.1 78.7v.6l-.7 .8-.3-.4-.1-.4M129.1 78.7l-.4-.1-.5 .2M129.1 78.7l.5 .3M129.4 73.1l-.2 1.2a1.52 1.52 0 0 1-.4 1.3l-.3 .7a5.1 5.1 0 0 0-.3 2.5l-.2 .5M129.4 73.3l.9 .3M130.1 74.7v.2a6.9 6.9 0 0 0-1 3.8M130.1 74.7l-.5-.1-.4 .1M130.1 74.7l.5 .2M130.2 72.8l.2 .3-.1 .5"/>
<path d="M130.2 72.8a.64 .64 0 0 0-.8 .3M130.2 72.8l.5 .2M130.3 73.6l-.2 1.1M130.3 73.6l.4 .3M130.7 73l.1 .6-.2 1.6a7.7 7.7 0 0 0-1.1 4.4l-.6 .7M131.7 75.6a1.03 1.03 0 0 1 1.1-.6 1.03 1.03 0 0 1 .9 .8 2.75 2.75 0 0 1-2.1 2.9 1.18 1.18 0 0 1-.6-1.8zM139.1 78.1a5 5 0 0 1 6 .3M139.1 78.1l-33 17.9M139.1 78.1l1.2 .7M140.3 78.8a4.7 4.7 0 0 1 5.2-.1l6.2 5a3.5 3.5 0 0 1 0 4.1l-.7 1.1-.9 .9-8.5 4.7M140.3 78.8l-33 17.9M67.1 82.2h.4v.5h-.1"/>
<path d="M67.1 82.1a.84 .84 0 0 1 1 .1M67.5 82.2a.78 .78 0 0 1 .9 .3 .78 .78 0 0 1-.1 .9l-.1 .4a1.38 1.38 0 0 1-1.7 1 1.87 1.87 0 0 1 .9-2.6M67.5 82.7h.2a.97 .97 0 0 1 .1 1.1 .97 .97 0 0 1-1 .4 1.21 1.21 0 0 1 .6-1.5v-.5h-.4a1.78 1.78 0 0 0-.7 2.5l.2 .1M67.6 82.7v.8l-.4 .5-.4 .2M71.8 85.4a.87 .87 0 0 1 .9-.5 .87 .87 0 0 1 .7 .7 2.24 2.24 0 0 1-1.8 2.3 1.09 1.09 0 0 1-.3-1.7zM72 85.9l.7-.3a.96 .96 0 0 1 0 1 .96 .96 0 0 1-.9 .5 .9 .9 0 0 1 .2-1.2zM72.6 85.6a1.15 1.15 0 0 1-.9 1.4M73.1 84.9a1.11 1.11 0 0 0-1.7 .5 1.5 1.5 0 0 0 0 2.4M76.4 81.1l.4 .7zM76.4 81.1l-.6 .4M76.7 80l.1 .5a.71 .71 0 0 0 .1 1.1l.3-.3a1.12 1.12 0 0 0-.2-1.8 1.95 1.95 0 0 0-1.5 2.5 .85 .85 0 0 0 1.3-.2M76.7 81.4a.73 .73 0 0 0 .4-.7 .73 .73 0 0 0-.4-.7l-.3 .1a1.16 1.16 0 0 0-.5 1.5h.4l.3-.1"/>
<path d="M81 82.6a.85 .85 0 0 1 1.2-.3 .85 .85 0 0 1 .3 1.2l-.6 1.2a.88 .88 0 0 1-.9 .5 .88 .88 0 0 1-.8-.7l.3-1.2zM81.1 83.2a.53 .53 0 0 1 .8-.2 1.04 1.04 0 0 1-1 1.4 .91 .91 0 0 1 .2-1.2zM81.7 82.9v.5l-.2 .6-.7 .4M81.9 89.3l-.3 12.7M82.2 82.3a1.5 1.5 0 0 0-2.1 1.2 1.12 1.12 0 0 0 .4 1.7M82.4 88.4l-.5 .9 4.4 2.5M82.4 88.4l8.5-4.6 3.6 2.2-.3 12.7-.5 .8-4.2 2.3M82.4 88.4l4.3 2.6-.4 .8M86.3 91.8l-.1 1.1 .3 .1M86.4 95.2l-.2-.1-.2 6.1 .3 .1M86.5 93l.1 .2M86.5 95.2l3.6-2-3.7 2"/>
<path d="M86.5 95.2h-.1M86.6 93.2l-.1 2M89.6 99.3l-3.6 1.9M89.6 99.3l.2 .1M89.7 93.4l-.1 5.9M89.8 91l-3.6 1.9M89.8 89.3l-3.1 1.7M89.9 99.6v1.9M90 91.1l.1 .2M90 91.1l-3.5 1.9M90.1 91.3l-3.5 1.9M90.1 91.3v1.9"/>
<path d="M91.7 97.1l.7-.1a1.1 1.1 0 0 1-.9 1.6 .97 .97 0 0 1 .2-1.5zM91.9 88.8l.5-.2a.96 .96 0 0 1 .2 1.1 .96 .96 0 0 1-.9 .6 .98 .98 0 0 1 .2-1.5zM94.1 85.7l-5.5 2.9 1.2 .7v1.7l.2 .1M104.9 98l-.4 13.8M106 98.7l-.3 13.8M106.1 96l1.2 .7-1.3 2-1.1-.7zM109.2 99a.54 .54 0 0 1 .9-.1 1.05 1.05 0 0 1-1.1 1.4 .91 .91 0 0 1 .2-1.3zM111 80.5l.6 1 .8 .8M111.1 80.3l6.1 5.1M111.1 80.7l.6 .9 .7 .7M112.4 82.3l5.2 3.3M114.6 80.2l1.9 1.6"/>
<path d="M115.2 84l.2 .1M115.4 84.1h.1M116.1 80.2a2.51 2.51 0 0 0 2.9 1.6M116.2 80.6a2.77 2.77 0 0 0 4 1.1l1.4-.8M116.3 95.2a.54 .54 0 0 1 .9-.2 1.07 1.07 0 0 1-1.1 1.5 .95 .95 0 0 1 .2-1.3zM116.7 82.3l.2 .1M117.6 83.2v.1M118.4 80.1l1.2 .7M119.6 81.7l-.6 .1M120.4 81.5a3.4 3.4 0 0 1-3.2 .3M121.8 83.2l.3 .3M122.1 83.5a4.1 4.1 0 0 1-3.7 .4"/>
<path d="M122.1 83.5l.4 .3M122.2 80.4a5.4 5.4 0 0 1-2.6 1.3M128.9 80.3l-.5-.2-6.3 3.4M128.9 80.3l-6.4 3.5M130.2 85.9a.92 .92 0 0 1 1.3-.2 .92 .92 0 0 1 .3 1.2 1.96 1.96 0 0 1-2.2 1.9 2.1 2.1 0 0 1 .6-2.9zM130.7 85.7l-.3 1.2-.5 .7-.7 .5M138.9 95.9l-32.1 17.3M139.5 90.8a1.93 1.93 0 0 1 2.8-.5 4 4 0 0 1-1.2 4.7 1.95 1.95 0 0 1-2.8 .5 4 4 0 0 1 1.2-4.7zM139.9 91.8a.9 .9 0 0 1 .8-.5 .9 .9 0 0 1 .8 .5 2.32 2.32 0 0 1-1.9 2.7 1.25 1.25 0 0 1-.3-1.9zM140.9 91.3a2.26 2.26 0 0 1-1.7 2.9M141.7 89.8a7 7 0 0 0 1.8-6 2.14 2.14 0 0 0-3.5-.7 7.5 7.5 0 0 0-3.4 6.8 1.97 1.97 0 0 0 1.6 1.7M141.9 82.5a5.3 5.3 0 0 1-.7 5.7 5 5 0 0 1-4.1 2.8"/>
<path d="M142 90a2.07 2.07 0 0 0-3.1 .6 4.1 4.1 0 0 0-1 4.7l.7 .5M146.2 94.4l.1 .5 .6 .5 .9-.5a1.34 1.34 0 0 0-.6-1.5 1.34 1.34 0 0 0-1.6 .2 4 4 0 0 0-1.7 4.7 1.49 1.49 0 0 0 2.2-.1l1.2-1.4 .5-1.7M146.2 95.1l-.4 1.2a1.91 1.91 0 0 1-1.2 .9M146.4 95l-.2 .1 .7 .5 .9-.5-.1-.1M146.9 95.4a.82 .82 0 0 0-.5-1 .82 .82 0 0 0-1 .4 1.9 1.9 0 0 0-.5 2.7 1.99 1.99 0 0 0 2-1.9M147.2 93.4a2.05 2.05 0 0 0-3.1 .6 3.5 3.5 0 0 0-.9 4l1 .6M148.8 98.6l1.5 .8M149 86a1.02 1.02 0 0 1 .9-.7 1.02 1.02 0 0 1 1 .6 2.44 2.44 0 0 1-1.9 2.7 1.19 1.19 0 0 1-.5-1.8zM149.8 85.4l-.1 .8-.4 .8-.9 .8M150.8 96.3l.7 .1a4.8 4.8 0 0 1 2.6 1M150.8 96.3a4.2 4.2 0 0 0-2 4.9l1.4 .8M150.8 96.3l1.4 .9"/>
<path d="M151.9 98.3a1.22 1.22 0 0 1 1.1-.7 1.22 1.22 0 0 1 1.1 .8 3.3 3.3 0 0 1-2.5 3.7 1.32 1.32 0 0 1-.8-1.9l.4-1zM152 98.8a.86 .86 0 0 1 1.2-.4 .86 .86 0 0 1 .3 1.2l-.1 .5a1.82 1.82 0 0 1-1.7 1.3 1.71 1.71 0 0 1 .3-2.6zM152.1 98.8a.7 .7 0 0 1 1-.1 .7 .7 0 0 1 .1 .9l-.1 .4a1.28 1.28 0 0 1-1.6 1 1.63 1.63 0 0 1 .6-2.2zM152.2 97.2l1.9 .2a4 4 0 0 1-2.2 4.9l-1.7-.3 .2-1.2-.1-1.4 1.1-1zM158.6 90.5a1.95 1.95 0 0 1 2.9-.5 4 4 0 0 1-1.2 4.7 1.93 1.93 0 0 1-2.9 .5 4 4 0 0 1 1.2-4.7zM159 91.6a.88 .88 0 0 1 .9-.6 .88 .88 0 0 1 .8 .8 2.29 2.29 0 0 1-2 2.4 1.24 1.24 0 0 1-.2-1.9zM160 91a2.28 2.28 0 0 1-1.7 2.9M161.1 89.7a2.05 2.05 0 0 0-3 .6 4.4 4.4 0 0 0-1.3 4.3l.5 .6 .5 .3M165.3 94.2l.1 .4 .7 .5 .9-.5a1.33 1.33 0 0 0-.6-1.5 1.33 1.33 0 0 0-1.6 .2 4 4 0 0 0-1.8 4.7 1.52 1.52 0 0 0 2.2-.1l1.2-1.4 .5-1.6M165.4 94.8l-.5 1.2a1.91 1.91 0 0 1-1.2 .9M165.5 94.7l-.1 .1 .6 .5 .9-.4-.1-.2M166.1 95.1a.82 .82 0 0 0-.5-.9 .82 .82 0 0 0-1.1 .3 1.92 1.92 0 0 0-.5 2.7 1.99 1.99 0 0 0 2-1.9"/>
<path d="M166.3 93.1a2.01 2.01 0 0 0-3.1 .6 3.6 3.6 0 0 0-.9 4l1 .6M168 98.3l1.4 .9M169.9 96.1h.7a5.1 5.1 0 0 1 2.6 1.1M169.9 96.1a4.2 4.2 0 0 0-2 4.8l1.4 .8M169.9 96.1l1.4 .8M170.9 98.8a.76 .76 0 0 1 .7-.5 .76 .76 0 0 1 .8 .4 1.87 1.87 0 0 1-1.5 2.1 1.04 1.04 0 0 1-.2-1.7zM171 98a1.22 1.22 0 0 1 1.1-.6 1.22 1.22 0 0 1 1.1 .8 3.3 3.3 0 0 1-2.5 3.6 1.3 1.3 0 0 1-.8-1.9l.4-1zM171.2 98.5a.86 .86 0 0 1 1.2-.3 .86 .86 0 0 1 .2 1.2l-.3 .8a1.27 1.27 0 0 1-1.7 .8 1.94 1.94 0 0 1 .6-2.5zM171.3 96.9l1.9 .3a4.1 4.1 0 0 1-2.2 4.8l-1.7-.3 .2-1.2-.1-1.3 1.1-1.1zM81.6 102l4.8 2.8-.5-.3M81.6 102l4.3 2.5M86.2 103.5l3.7-2z"/>
<path d="M86.2 103.5l-.2-.1-.1 1.1M86.3 101.3l3.5-1.9 .1 .2-3.5 1.9M86.3 101.3l.1 .2M86.4 101.5l-.1 1.9M89.5 101.7v1.4l-3.1 1.7M104.5 111.8l2.3 1.4zM109 107.3l.7-.3a1 1 0 0 1 .1 1.1 1 1 0 0 1-1 .5 .98 .98 0 0 1 .2-1.3zM116.1 103.5l.7-.3a1.01 1.01 0 0 1 .1 1.1 1.01 1.01 0 0 1-1 .5 .92 .92 0 0 1 .2-1.3zM127.6 118.8l-.4-.2-.5 1.2 .4 .2M127.8 110.5l-.4-.2-.5 1.2 .4 .2M128.1 112.8l.8 .1-.9 .5M128.1 117.5l-.5 .4-.4 .7"/>
<path d="M128.3 109.2l-.5 .5-.4 .6M128.5 116.6l-1.9 4.7 .4 .2 .8 .1M128.5 116.6h.1M128.7 116.5h.1M128.7 108.3l.3 .2M128.7 108.3l-1.9 4.7 .4 .2 .8 .2M128.7 108.3h.1M128.8 116.8l1-.2 .3 1.2 .8 .1M128.8 116.8l.3 1.3-1.2 3-.9 .4M128.8 108.3h.1M129 108.5l1-.2 .3 1.2 .8 .1M129 108.5l.3 1.3-1.2 3-.9 .4"/>
<path d="M129.1 116.4h.1M129.3 119l.4-.1a.73 .73 0 0 1 .1 .8 .73 .73 0 0 1-.7 .4 .67 .67 0 0 1 .2-1.1zM129.3 108.1h.1M129.4 116.4l.4 .2 .8 .1-.6-.2M129.5 110.8l.4-.2a.75 .75 0 0 1 .1 .8 .75 .75 0 0 1-.7 .4 .71 .71 0 0 1 .2-1zM129.6 112.8l-1.6 .6M129.6 116.4l-.9 .1 .2 .2-.4-.1 .3 .2M129.6 116.4l.4 .1M129.6 116.4h.1M129.6 108.1l1.2 .3-1-.3-.9 .1 .2 .2-.1 .1-.3-.2M129.8 108.1h.1M130 116.4v.1"/>
<path d="M130.1 117.8l-1 .3M130.2 108.2h.1M130.3 109.5l-1 .3M130.6 116.7l.3 1.2-1.2 2.9-1 .4M130.8 108.4l.3 1.2-1.2 3-1 .3M134.5 114.3l-.3 1.1M134.5 113.7l.3 .2M134.6 115.6l-.4-.2v1.1l.4 .2M134.7 105.4l.3 .2M134.7 106l-.3 1.1M134.8 107.3l-.4-.2v1.1l.4 .2M136.1 112.4l-1 .6-.6 .7 .1 4.2 .4 .2 .6-.4-.1-2.6-.7-1.2"/>
<path d="M136.1 112.4l.3-.1 .4 .2-1 .6-.4-.3M136.1 112.4h.1M136.3 104.1l-.9 .6-.7 .7 .1 4.2 .4 .2 .6-.3-.1-2.7-.7-1.2M136.4 104.1l.2-.1 .4 .2-1 .6-.4-.2M136.4 104.1h-.1M136.4 115.2l.4-.2a.74 .74 0 0 1 .1 .8 .74 .74 0 0 1-.8 .4 .73 .73 0 0 1 .3-1zM136.5 114.1l-1 1M136.6 106.9l.4-.1a.75 .75 0 0 1 .1 .8 .75 .75 0 0 1-.7 .4l-.1-.7zM136.7 105.9l-1 .9M136.8 112.5l.6 1.1 .1 2.6a4.3 4.3 0 0 1-1.9 1.5M137 104.2l.6 1.1 .1 2.6a4.3 4.3 0 0 1-1.9 1.6M137.4 113.6l-.9 .5-.7-1-1 .8"/>
<path d="M137.6 105.3l-.9 .6-.7-1.1-1 .8M127.9 121.1l.8 .1-.9 .4M129.3 121.1l-1.5 .5"/>
</g>
<g fill="none" stroke="#f00" stroke-width=".21">
<path d="M128.1 121.6l-.7 2.4M25 177.4h178M35.1 172v71.4M83.4 172v71.4M167.6 172v71.4M193 172v71.4M25 182.9h178M25 188.3h178M25 193.8h178M25 199.2h178M25 204.7h178M25 210.1h178"/>
<path d="M25 215.5h178M25 237.3h178v-65.3h-178v71.4M25 221h178M25 226.4h178M25 231.9h178M203 237.3v6.1h-178M25 243.4v6.6h178v-6.6"/>
</g>
<!-- layer: Borda A3/A4 (ABNT) -->
<path d="M25 7h178v283h-178zM114 0v7M0 148.5h25M203 148.5h7M114 290v7" fill="none" stroke="#800000" stroke-width=".51"/>
<path d="M183.6 257.3l1.2 2.2-1.8 3.2h9.7l-1.3 2.2h-12.2zM183.6 252.1l4.4 7.6h-2.6l-1.8-3.2-4.9 8.4-1.3-2.2zM183.6 251.3h3l6.5 11.4-1.5 2.6h-13.1l-1.5-2.6zM183.8 251.7h2.5l6.2 10.6h-8.8l1.3-2.2h3.7zM185 259.7h.2l-.1 .2z" fill="none" stroke="#00f" stroke-width=".8"/>
<!-- layer: 0 -->
<path d="M178.5 265.3h13.1" fill="none" stroke="#000" stroke-width=".21"/>
<g fill="none" stroke="#800000" stroke-width=".4">
<path d="M25 250l17 5h-17M25 250h178v40h-178zM42 255h34v5h17M42 255v15M42 250v5M76 250v5h17v5M93 250v5h75M168 250v20h-143M25 260h51v10M25 275h17M33.5 275v10M50.5 275h-8.5v10"/>
<path d="M59 270v15h-8.5M67.5 275v10h-8.5M76 275v10h8.5M84.5 275v10M93 275h-42.5v10M93 260v5h-68M93 275v10h75M93 260h75M93 275h75M168 265h-75v10M185.5 270v10h17.5M203 270h-35v10h17.5v10"/>
<path d="M25 285h25.5M25 280h143v10M67.5 285h8.5M84.5 285h8.5v5"/>
</g>
<g fill="none" stroke="#000" stroke-width=".51">
<path d="M168.8 285h3.1M169.5 283.3l6-1.8v7l-6-1.7zM173.5 285h6.2M180.5 280.5v3M180.5 286.5v3M181.3 285h3"/>
<circle cx="180.5" cy="285" r="3.5"/>
<circle cx="180.5" cy="285" r="1.75"/>
</g>
<path d="M128.1 121.6l-.2 2.6-1-.3z" fill="#f00"/>
<g fill="none" stroke="#f00" stroke-width=".21">
<path d="M172.6 100.5l2.3 1.1M127.4 124l-1.2 4.4M128.1 121.6l-.2 2.6-1-.3z"/>
<circle cx="124.2" cy="135.6" r="7.5"/>
</g>
<path d="M172.6 100.5l2.5 .7-.4 .9z" fill="#f00"/>
<g fill="none" stroke="#f00" stroke-width=".21">
<path d="M49 72.7l2.1 1.4M172.6 100.5l2.5 .7-.4 .9zM174.9 101.6l5.8 2.9"/>
<circle cx="187.4" cy="107.9" r="7.5"/>
</g>
<path d="M49.3 72.3l1.8 1.8-2.3-1z" fill="#f00"/>
<g fill="none" stroke="#f00" stroke-width=".21">
<path d="M109.1 57.1l-1.4 2.1M42.5 68.1l6.5 4.6M49.3 72.3l1.8 1.8-2.3-1z"/>
<circle cx="36.4" cy="63.8" r="7.5"/>
</g>
<path d="M108.7 56.8l.8 .6-1.8 1.8z" fill="#f00"/>
<g fill="none" stroke="#f00" stroke-width=".21">
<path d="M108.7 56.8l.8 .6-1.8 1.8zM120.2 41.2l-11.1 15.9M157.9 95.4l-.5 2.4"/>
<circle cx="124.5" cy="35" r="7.5"/>
</g>
<path d="M157.9 95.4v2.5l-1-.2z" fill="#f00"/>
<g fill="none" stroke="#f00" stroke-width=".21">
<path d="M157.4 97.8l-6.4 30.7M157.9 95.4v2.5l-1-.2zM106.2 112.9l-1 2.3"/>
<circle cx="149.5" cy="135.8" r="7.5"/>
</g>
<path d="M106.2 112.9l-.6 2.5-.9-.5z" fill="#f00"/>
<g fill="none" stroke="#f00" stroke-width=".21">
<path d="M61.6 60.7l-1.1 2.3M105.2 115.2l-6.4 13.7M106.2 112.9l-.6 2.5-.9-.5z"/>
<circle cx="95.6" cy="135.6" r="7.5"/>
</g>
<path d="M61.2 60.5l.8 .5-1.5 2z" fill="#f00"/>
<g fill="none" stroke="#f00" stroke-width=".21">
<path d="M71 41.6l-9.4 19.1M61.2 60.5l.8 .5-1.5 2zM66.3 84.7l-2 1.5"/>
<circle cx="74.2" cy="34.9" r="7.5"/>
</g>
<path d="M64 85.8l2.3-1.1-1.7 1.9z" fill="#f00"/>
<g fill="none" stroke="#f00" stroke-width=".21">
<path d="M80.1 53.3l-1.8 1.7M64 85.8l2.3-1.1-1.7 1.9zM64.3 86.2l-22 17"/>
<circle cx="36.4" cy="107.7" r="7.5"/>
</g>
<path d="M79.7 52.9l.7 .8-2.1 1.3z" fill="#f00"/>
<g fill="none" stroke="#f00" stroke-width=".21">
<path d="M79.7 52.9l.7 .8-2.1 1.3zM94 40.2l-13.9 13.1M86.2 104.6l-1.3 2.2"/>
<circle cx="99.5" cy="35" r="7.5"/>
</g>
<path d="M86.2 104.6l-.8 2.4-.9-.5z" fill="#f00"/>
<g fill="none" stroke="#f00" stroke-width=".21">
<path d="M134.2 71.2l-2.5 .4M84.9 106.8l-12.8 22.3M86.2 104.6l-.8 2.4-.9-.5z"/>
<circle cx="68.3" cy="135.6" r="7.5"/>
</g>
<path d="M131.7 71.6l2.4-.9 .2 1z" fill="#f00"/>
<g fill="none" stroke="#f00" stroke-width=".21">
<path d="M131.7 71.6l2.4-.9 .2 1zM179.7 64.9l-45.5 6.3M71.1 87.1l-1.5 2"/>
<circle cx="187.1" cy="63.8" r="7.5"/>
</g>
<path d="M69.2 88.8l1.9-1.7-1 2.3z" fill="#f00"/>
<g fill="none" stroke="#f00" stroke-width=".21">
<path d="M69.2 88.8l1.9-1.7-1 2.3zM69.6 89.1l-28.2 40.4"/>
<circle cx="37.1" cy="135.6" r="7.5"/>
</g>
<g font-size="8.1">
<text x="30" y="17.2">MD03-004-0808-0001</text>
<text x="71.5" y="37.5">11</text>
<text x="97.4" y="37.6">5</text>
<text x="122.3" y="37.6">4</text>
<text x="32.8" y="66.4">12</text>
<text x="185.2" y="66.4">7</text>
<text x="33.1" y="110.3">10</text>
<text x="185.5" y="110.5">6</text>
<text x="35.2" y="138.2">9</text>
<text x="66.1" y="138.2">2</text>
<text x="94.3" y="138.2">1</text>
<text x="122.2" y="138.2">8</text>
<text x="147.4" y="138.4">3</text>
</g>
<text font-size="7" fill="#f00" x="31.3" y="27.1">1 (UM) SCONJ</text>
<text font-size="5.4" x="95" y="248.5">LISTA DE PEÇAS</text>
<g font-size="4.9">
<text x="26" y="241.9">Item</text>
<text x="48.8" y="242.1">Referência</text>
<text x="113.3" y="242.1">Denominação</text>
<text x="173.9" y="242.1">Página</text>
<text x="194.4" y="241.9">Qtd</text>
</g>
<g font-size="4.1" fill="#f00">
<text x="27.5" y="164.7">Atençaõ: A quantidade abaixo está sendo considerada para a montagem dos subconjuntos</text>
<text x="43.1" y="169.7">MD03-003-0808-0001 (09/36) e MD03-004-0808-0001 (12/36).</text>
</g>
<g font-size="3.9">
<text x="28.4" y="176">12</text>
<text x="43.6" y="176">ISO 4762 - M5 x 20</text>
<text x="95.8" y="176.2">Parafuso Allen Cabeça Cilíndrica M5</text>
<text x="175.4" y="175.2">-----</text>
<text x="196.9" y="176">4</text>
<text x="28.7" y="181.5">11</text>
<text x="43.8" y="181.5">ISO 4762 - M5 x 12</text>
<text x="95.8" y="181.6">Parafuso Allen Cabeça Cilíndrica M5</text>
<text x="175.4" y="180.7">-----</text>
<text x="196.9" y="181.5">4</text>
<text x="28.4" y="186.9">10</text>
<text x="48.5" y="186.9">DIN 127 - A 5</text>
<text x="106.5" y="187.1">Arruela de pressão M5</text>
<text x="175.4" y="186.1">-----</text>
<text x="175.4" y="191.5">-----</text>
<text x="197" y="186.9">8</text>
<text x="29.1" y="192.3">9</text>
<text x="29.1" y="197.8">8</text>
<text x="47" y="192.3">DIN 125 - A 5,3</text>
<text x="50.3" y="197.8">LEGS18004</text>
<text x="102.7" y="197.8">Porca Martelo T Canal 8 M5</text>
<text x="112.4" y="192.3">Arruela Lisa M5</text>
<text x="175.4" y="197">-----</text>
<text x="197" y="192.3">8</text>
<text x="197" y="197.8">8</text>
<text x="29.1" y="203.2">7</text>
<text x="51.5" y="203.2">UCFL 204</text>
<text x="111.7" y="203.2">Mancal UCFL 204</text>
<text x="175.4" y="202.4">-----</text>
<text x="197" y="203.2">2</text>
<text x="29.1" y="208.7">6</text>
<text x="46.9" y="208.7">ISO 4032 - M10</text>
<text x="106.3" y="208.7">Porcas Sextavada M10</text>
<text x="175.4" y="207.9">-----</text>
<text x="196.9" y="208.7">4</text>
<text x="29.1" y="214.1">5</text>
<text x="42.7" y="214.1">ISO 4762 - M10 x 40</text>
<text x="95.1" y="214.3">Parafuso Allen Cabeça Cilíndrica M10</text>
<text x="175.4" y="213.3">-----</text>
<text x="196.9" y="214.1">4</text>
<text x="28.9" y="219.6">4</text>
<text x="42.7" y="219.6">ASME B18.21.2M - 10</text>
<text x="104.6" y="219.7">Arruelas de Pressão M10</text>
<text x="175.4" y="218.8">-----</text>
<text x="197" y="219.6">8</text>
<text x="29.1" y="225">3</text>
<text x="46.3" y="225">DIN 125 - A 10,5</text>
<text x="111.7" y="225">Arruela Lisa M10</text>
<text x="175.4" y="224.2">-----</text>
<text x="197" y="225">8</text>
<text x="29.1" y="230.4">2</text>
<text x="41.5" y="230.4">MD03-003-0808-0021</text>
<text x="101.2" y="230.6">Base Móvel Esticador Correia</text>
<text x="174.8" y="230.5">11 / 36</text>
<text x="197" y="230.4">2</text>
<text x="29.4" y="235.9">1</text>
<text x="41.7" y="235.9">MD03-003-0808-0011</text>
<text x="99.6" y="235.9">Base do Mancal Esteira Interna</text>
<text x="174.6" y="235.9">10 / 36</text>
<text x="197" y="235.9">2</text>
</g>
<text font-size="3.9" fill="#00f" x="175.4" y="268.8">DELTASOLLUTIONS</text>
<g font-size="2.8">
<text x="42.8" y="253.5">Nome</text>
<text x="76.8" y="253.5">Data</text>
<text x="93.8" y="253.6">Cliente:</text>
<text x="108.1" y="253.5">ELGIN</text>
<text x="25.8" y="263.6">Revisado</text>
<text x="25.8" y="258.3">Projetado</text>
<text x="42.8" y="258.5">WANDREW SARAIVA</text>
<text x="76.8" y="258.4">13/08/2025</text>
<text x="93.8" y="263.4">Código:</text>
<text x="93.8" y="258.3">Projeto:</text>
<text x="108.1" y="263.5">MD03-004-0808-0001</text>
<text x="108.1" y="258.5">CETEVA</text>
<text x="25.8" y="268.3">Aprovado</text>
<text x="93.8" y="268.3">Descrição:SConj Mancal do Esticador LD</text>
<text x="93.8" y="273.6">Revisão:</text>
<text x="168.8" y="273.5">Escala:</text>
<text x="186.3" y="273.5">Tamanho:</text>
<text x="93.8" y="278.6">Material:</text>
<text x="108.1" y="277.6">,</text>
<text x="174.4" y="278.5">1 : 3</text>
<text x="192.8" y="278.6">A4</text>
<text x="93.8" y="283.5">Peso:</text>
<text x="108.1" y="283.3">0,692 kg</text>
<text x="186.3" y="283.5">Folha:</text>
<text x="190.2" y="288.4">12 / 36</text>
</g>
<g font-size="2.1">
<text x="28.3" y="273.3">Tolerância Linear Permitida</text>
<text x="61.4" y="273.1">Tolerância Angular Permitida</text>
<text x="26.9" y="278.3">1~50</text>
<text x="34.2" y="278.3">51~100</text>
<text x="42.1" y="278.3">101~250</text>
<text x="50.5" y="278.3">251~1000</text>
<text x="60.5" y="278.3">0~45°</text>
<text x="68.4" y="278.3">45~90°</text>
<text x="76.3" y="278.3">90~135°</text>
<text x="84.7" y="278.3">135~180°</text>
<text x="25.6" y="287.1">Dimensões em milímetros.</text>
<text x="26.6" y="283.2">±0,05</text>
<text x="35.2" y="283.2">±0,10</text>
<text x="43.6" y="283.2">±0,25</text>
<text x="52.7" y="283.2">±0,5</text>
<text x="60.2" y="283.2">±0,50°</text>
<text x="68.7" y="283.2">±1,00°</text>
<text x="77.2" y="283.2">±1,50°</text>
<text x="85.7" y="283.2">±2,00°</text>
<text x="93.6" y="287.1">Este desenho é propriedade da DELTA SOLLUTIONS. A reprodução, uso ou</text>
<text x="25.6" y="289.2">Chanfros não especificados 0,5x45°.</text>
<text x="93" y="289.2">divulgação a terceiros não deve ser feita sem prévia autorização.</text>
</g>
</svg>
